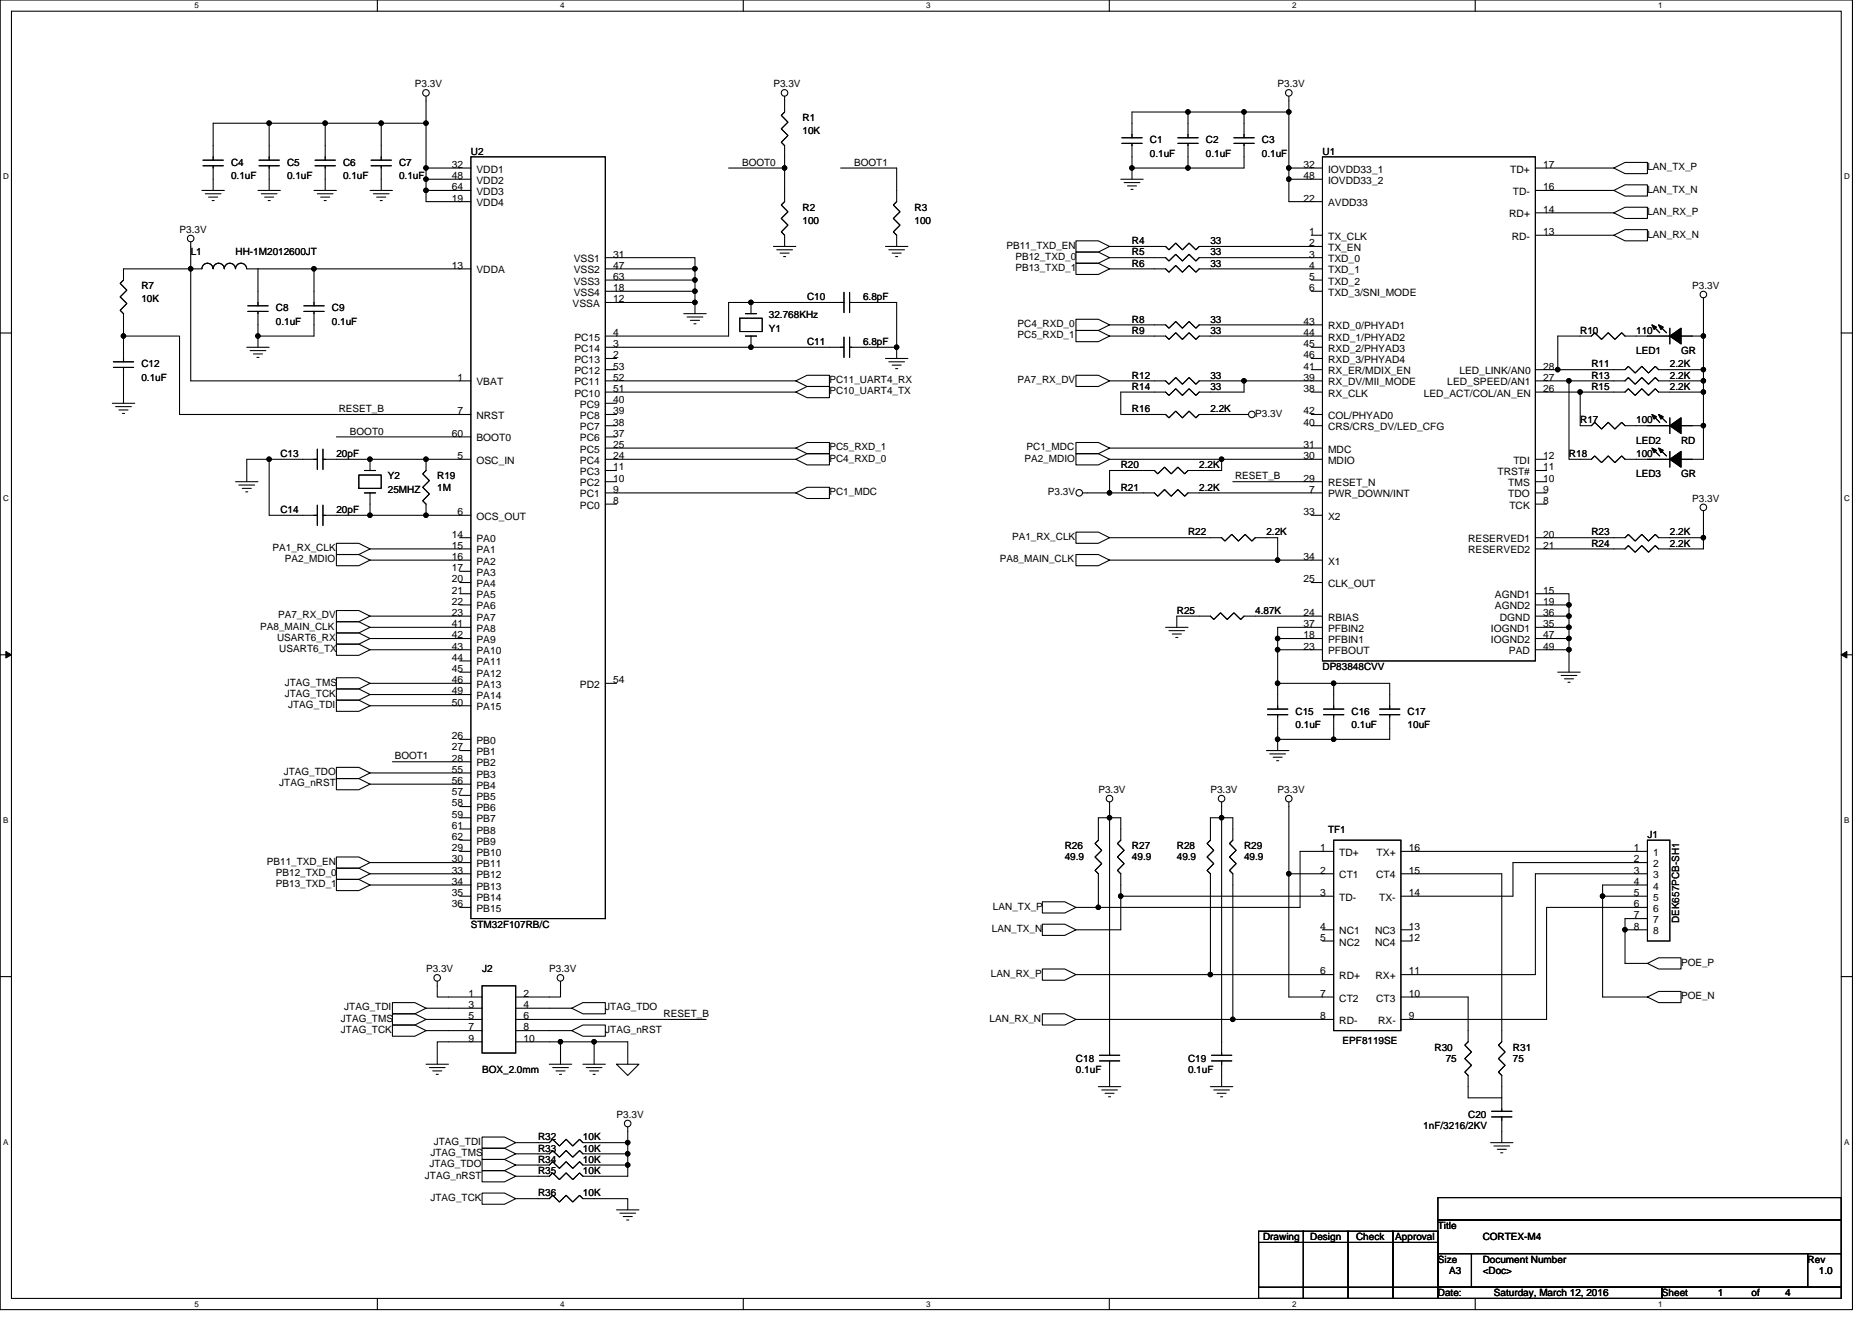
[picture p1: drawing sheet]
<svg xmlns="http://www.w3.org/2000/svg" width="297mm" height="210mm" viewBox="0 0 297 210" stroke-linecap="round" stroke-linejoin="round" font-family="sans-serif">
<path d="M0 0h293.9v207.9h-293.9zM1.8 1.8h290.4v204.3h-290.4z" fill="none" stroke="#000" stroke-width=".17"/>
<g fill="#fff">
<path d="M30.8 .2h.7v1.4h-.7z"/>
<path d="M30.8 206.3h.7v1.4h-.7z"/>
</g>
<path d="M59.9 0v1.8M59.9 206.1v1.8" fill="none" stroke="#000" stroke-width=".17"/>
<g fill="#fff">
<path d="M88.9 .2h.7v1.4h-.7z"/>
<path d="M88.9 206.3h.7v1.4h-.7z"/>
</g>
<path d="M117.9 0v1.8M117.9 206.1v1.8" fill="none" stroke="#000" stroke-width=".17"/>
<g fill="#fff">
<path d="M147 .2h.7v1.4h-.7z"/>
<path d="M147 206.3h.7v1.4h-.7z"/>
</g>
<path d="M176 0v1.8M176 206.1v1.8" fill="none" stroke="#000" stroke-width=".17"/>
<g fill="#fff">
<path d="M205 .2h.7v1.4h-.7z"/>
<path d="M205 206.3h.7v1.4h-.7z"/>
</g>
<path d="M234.1 0v1.8M234.1 206.1v1.8" fill="none" stroke="#000" stroke-width=".17"/>
<g fill="#fff">
<path d="M263.1 .2h.7v1.4h-.7z"/>
<path d="M263.1 206.3h.7v1.4h-.7z"/>
<path d="M.5 27.3h.9v1.4h-.9z"/>
<path d="M292.6 27.3h.9v1.4h-.9z"/>
<path d="M.5 78.4h.9v1.4h-.9z"/>
<path d="M292.6 78.4h.9v1.4h-.9z"/>
</g>
<path d="M0 52.9h1.8M292.2 52.9h1.7" fill="none" stroke="#000" stroke-width=".17"/>
<g fill="#fff">
<path d="M.5 129.5h.8v1.4h-.8z"/>
<path d="M292.6 129.5h.9v1.4h-.9z"/>
</g>
<path d="M0 103.9h1.8M292.2 103.9h1.7" fill="none" stroke="#000" stroke-width=".17"/>
<path d="M.9 103.4l.9 .5-.9 .5zM292.2 103.9l.8-.5v1z" fill="#000" stroke="#000" stroke-width=".16"/>
<g fill="#fff">
<path d="M.5 180.5h.8v1.4h-.8z"/>
<path d="M292.6 180.5h.9v1.4h-.9z"/>
</g>
<g fill="none" stroke="#000" stroke-width=".17">
<path d="M42.7 19.6h8.9M42.7 19.6v5.8M42.7 19.6h-8.9v5.8M51.6 19.6h8.9M51.6 19.6v5.8M60.5 19.6v5.8M60.5 19.6h7.1M67.6 15.3v4.3M67.6 19.6v7.1M124.5 15.3v2.5l-.5 .5 1 1.1-1 1 1 1.1-1 1.1 .5 .5v3.6M188.5 17.8h-8.9v4.1M188.5 17.8v4.1"/>
<path d="M188.5 17.8h8.9M197.4 17.8h7.1M197.4 17.8v4.1M204.5 15.3v2.5M204.5 17.8v8.9M30.3 38.4v4.3M32 30.2h3.6M32.2 25.4h3.2M32.2 26.3h3.2M32.6 30.8h2.5M33.1 31.3h1.4M33.7 31.8h.3"/>
<path d="M33.8 26.3v3.9M40.9 30.2h3.6M41.1 25.4h3.2M41.1 26.3h3.2M41.5 30.8h2.5M42 31.3h1.4M42.5 31.8h.4M42.7 26.3v3.9M49.8 30.2h3.6M50 25.4h3.2M50 26.3h3.2M50.4 30.8h2.4"/>
<path d="M50.9 31.3h1.4M51.4 31.8h.4M51.6 26.3v3.9M58.7 30.2h3.6M58.9 25.4h3.2M58.9 26.3h3.2M59.2 30.8h2.5M59.8 31.3h1.4M60.3 31.8h.4M60.5 26.3v3.9M67.6 26.7v1.7M67.6 30.2v1.8h7.1"/>
<path d="M67.6 28.4h7.1M67.6 30.2h7.1M67.6 28.4v1.8M74.7 24.9h21.4v120.9h-21.4zM74.7 26.7h-7.1M115.6 26.7h8.9M122.7 39.1h3.6M123.3 39.6h2.4M124.5 26.7v5.3l-.5 .5 1 1.1-1 1.1 1 1-1 1.1 .5 .5v1.8M133.4 26.7h8.9v5.3l-.6 .5 1.1 1.1-1.1 1.1 1.1 1-1.1 1.1 .6 .5v1.8M140.5 39.1h3.6M141 39.6h2.5"/>
<path d="M170.7 38.2h3.6l1.8 .9-1.8 .9h-3.6zM176.1 39.1h8.9l.5 .5 1.1-1 1 1 1.1-1 1.1 1 .5-.5h19.5M177.8 28.4h3.6M178 21.9h3.2M178 22.8h3.2M178.4 29h2.5M178.9 29.5h1.4M179.4 30.1h.4M179.6 22.8v3.9M179.6 26.7h8.9M179.6 26.7v1.7M186.9 21.9h3.2"/>
<path d="M186.9 22.8h3.2M188.5 22.8v3.9M195.8 21.9h3.2M195.8 22.8h3.2M197.4 22.8v3.9h-8.9M204.5 26.7v1.7M204.5 28.4v3.6h5.3M204.5 28.4h5.3M208.1 37.3h1.7M209.8 24.9h33.8v80h-33.8zM209.8 26.7h-5.3M243.6 26.7h12.5"/>
<path d="M243.6 30.2h12.5M243.6 33.8h12.5M243.6 37.3h12.5M256.1 26.7l1.7-.9h3.6v1.8h-3.6zM256.1 30.2l1.7-.9h3.6v1.8h-3.6zM256.1 33.8l1.7-.9h3.6v1.8h-3.6zM256.1 37.3l1.7-.9h3.6v1.8h-3.6zM18 57.4h3.2M18 58.3h3.2M19.6 53.3h8.9v12.5h46.2M19.6 53.3v4.1M19.6 58.3v5.7"/>
<path d="M30.3 42.7v17.8h44.4M30.3 42.7h1.7M30.3 42.7h-10.7v1.7l-.5 .6 1 1.1-1 1 1 1.1-1 1.1 .5 .5v3.5M33.8 42.7a.88 .88 0 0 0-.9-.9 .88 .88 0 0 0-.9 .9M39.1 42.7a.89 .89 0 0 0-.9-.9 .89 .89 0 0 0-.8 .9 .89 .89 0 0 0-.9-.9 .89 .89 0 0 0-.9 .9 .88 .88 0 0 0-.9-.9 .88 .88 0 0 0-.9 .9M39.2 42.7h1.7M39.2 55.1h3.5M39.3 48.5h3.2M39.3 49.4h3.2M39.7 55.6h2.5M40.2 56.2h1.5M40.8 56.7h.3"/>
<path d="M40.9 42.7h8.9M40.9 42.7v5.8M40.9 49.4v3.9M40.9 53.3v1.8M48.2 48.5h3.2M48.2 49.4h3.2M49.8 42.7v5.8M49.8 42.7h24.9M49.8 49.4v3.9h-8.9M96.1 46.2h14.2v1.8M96.1 44.4h14.2v1.8M96.1 42.7h14.2"/>
<path d="M96.1 40.9h14.2v1.8M96.1 48h14.2M96.1 56.9h1.7M96.1 58.7h1.7M108.5 49.8h3.6M109 50.3h2.5M109.6 50.8h1.4M110.1 51.4h.3M110.3 42.7v1.7M110.3 48v1.8M117.4 50.5h3.5v2.1h-3.5zM118.3 49.8h1.8"/>
<path d="M118.3 53.3h1.8M119.2 48h-3.6v5.3h-19.5M119.2 48v1.8M119.2 53.3v1.8M119.2 55.1h14.7M119.2 48h14.7M119.2 55.1h-23.1M123.8 40.2h1.4M124.3 40.7h.4M133.9 53.5v3.2M133.9 46.4v3.2M134.8 53.5v3.2"/>
<path d="M134.8 46.4v3.2M134.8 55.1h7.5v1.8M134.8 48h7.5v7.1M140.5 56.9h3.6M141 57.4h2.5M141.6 58h1.4M141.6 40.2h1.4M142.1 58.5h.3M142.1 40.7h.3M170.7 50.7h3.6l1.8 .9-1.8 .9h-3.6zM170.7 52.5h3.6l1.8 .8-1.8 .9h-3.6zM170.7 59.6h3.6l1.8 .9-1.8 .8h-3.6z"/>
<path d="M170.7 40h3.6l1.8 .9-1.8 .9h-3.6zM170.7 41.8h3.6l1.8 .9-1.8 .9h-3.6zM176.1 51.6h8.9l.5 .5 1.1-1.1 1 1.1 1.1-1.1 1.1 1.1 .5-.5h19.5M176.1 53.3h8.9l.5 .6 1.1-1.1 1 1.1 1.1-1.1 1.1 1.1 .5-.6h19.5M176.1 40.9h8.9l.5 .5 1.1-1 1 1 1.1-1 1.1 1 .5-.5h19.5M176.1 42.7h8.9l.5 .5 1.1-1.1 1 1.1 1.1-1.1 1.1 1.1 .5-.5h19.5M208.1 56.9h1.7M208.1 55.1h1.7M208.1 44.4h1.7M208.1 58.7h1.7M208.1 46.2h1.7M247.2 58.7h-3.6"/>
<path d="M262.3 51.7l1.1 1.1M263.4 51.7l1 1.1M265 53.3h-7.2l-.5-.5-1.1 1.1-1-1.1-1.1 1.1-1.1-1.1-.5 .5h-5.3v5.4M265 52.1v2.5M270.3 58.7v1.8M270.3 58.7h-7.1l-.5-.6-1.1 1.1-1.1-1.1-1 1.1-1.1-1.1-.6 .6h-10.6M270.3 47.3v6M270.3 53.3h-3.6M270.3 53.3v5.4M17.8 64h3.6M18.3 64.5h2.5M18.9 65.1h1.4"/>
<path d="M19.4 65.6h.4M37.4 76.5h3.5M37.9 77h2.5M38.4 77.5h1.5M39 78.1h.3M42.7 72.9h7.7M42.7 72.9h-3.5v3.6M42.7 72.9v8.9h7.7M50.4 71.3v3.2M51.2 72.9h7.5M51.2 71.3v3.2M53.4 69.3h21.3"/>
<path d="M56.9 75.4h3.6v2.1h-3.6zM57.8 78.2h1.8M57.8 74.7h1.8M58.7 72.9h8.9M58.7 78.2v3.6h8.9M58.7 72.9v1.8M67.6 72.9v1.8l-.5 .5 1 1.1-1 1 1 1.1-1 1.1 .5 .5v1.8M67.6 72.9h7.1M96.1 72.9h30.2M96.1 71.1h30.2M96.1 78.2h30.2M96.1 60.5h30.2"/>
<path d="M96.1 62.2h30.2M96.1 65.8h1.7M96.1 76.5h1.7M96.1 74.7h1.7M96.1 69.3h1.7M96.1 67.6h1.7M96.1 64h1.7M126.3 72.9l1.8-.9h3.5v1.8h-3.5zM126.3 71.1l1.8-.9h3.5v1.8h-3.5zM126.3 78.2l1.8-.9h3.5v1.8h-3.5zM126.3 60.5l1.8-.9h3.5v1.7h-3.5zM126.3 62.2l1.8-.9h3.5v1.8h-3.5z"/>
<path d="M170.7 72h3.6l1.8 .9-1.8 .9h-3.6zM170.7 70.2h3.6l1.8 .9-1.8 .9h-3.6zM171.8 78.2h4.3M176.1 60.5h8.9l.5 .5 1.1-1.1 1 1.1 1.1-1.1 1.1 1.1 .5-.5h7.1v1.7h-7.1l-.5 .6-1.1-1.1-1.1 1.1-1-1.1-1.1 1.1-.5-.6h-7.2v3.6h7.2l.5 .5 1.1-1 1 1 1.1-1 1.1 1 .5-.5h7.8M176.1 78.2h7.1l.5 .6 1.1-1.1 1 1.1 1.1-1.1 1.1 1.1 .5-.6h21.3M176.1 71.1h33.7M176.1 72.9h17.7v1.8h-5.3l-.5 .5-1.1-1.1-1.1 1.1-1-1.1-1.1 1.1-.5-.5h-7.1v3.5M193.8 72.9h16M195.6 76.5h14.2M197.4 60.5h12.4M208.1 65.8h1.7M208.1 67.6h1.7"/>
<path d="M208.1 62.2h1.7M243.6 60.5h5.4M243.6 62.2h7.1M243.6 72.9h1.8M243.6 78.2h1.8M243.6 76.5h1.8M243.6 74.7h1.8M249 60.5h8.8l.6-.6 1.1 1.1 1-1.1 1.1 1.1 1.1-1.1 .5 .6h7.1M249 60.5v12.4h3.5l.5-.5 1.1 1 1.1-1 1 1 1.1-1 .5 .5h7.2M250.7 62.2h7.1l.6-.5 1.1 1.1 1-1.1 1.1 1.1 1.1-1.1 .5 .5h7.1M250.7 62.2v5.4h1.8l.5-.6 1.1 1.1 1.1-1.1 1 1.1 1.1-1.1 .5 .6h7.2M262.3 66l1.1 1"/>
<path d="M262.3 71.3l1.1 1.1M263.4 66l1 1M263.4 71.3l1 1.1M265 71.6v2.5M265 66.3v2.5M266.7 67.6h3.6M270.3 60.5v1.7M270.3 62.2v5.4M270.3 67.6v5.3h-3.6M50.4 80.2v3.2M51.2 81.8h7.5M51.2 80.2v3.2"/>
<path d="M53.4 96.9h3.5l1.8 .9-1.8 .9h-3.5zM53.4 88h3.5l1.8 .9-1.8 .9h-3.5zM53.4 86.2h3.5l1.8 .9-1.8 .9h-3.5zM53.4 98.7h3.5l1.8 .9-1.8 .9h-3.5zM58.7 97.8h16M67.6 81.8h7.1M72.9 85.3h1.8M72.9 90.7h1.8M72.9 92.5h1.8M72.9 94.2h1.8M72.9 96h1.8M74.7 88.9h-16"/>
<path d="M74.7 87.1h-16M74.7 99.6h-16M96.1 80h1.7M170.7 84.5h3.6l1.8 .8-1.8 .9h-3.6zM170.7 88h3.6l1.8 .9-1.8 .9h-3.6zM176.1 88.9h26.6M176.1 85.3h17.7l.6 .6 1-1.1 1.1 1.1 1.1-1.1 1 1.1 .6-.6h3.5v3.6M185 99.6h3.5M202.7 88.9h7.1M208.1 81.8h1.7M208.1 92.5h1.7M209.8 97.8h-12.4l-.5 .5-1.1-1-1.1 1-1-1-1.1 1-.5-.5h-5.4v1.8"/>
<path d="M209.8 99.6h-7.1v1.7M243.6 85.3h14.2l.6-.5 1.1 1.1 1-1.1 1.1 1.1 1.1-1.1 .5 .5h7.1M243.6 94.2h5.4v1.8M243.6 96h5.4M243.6 97.8h5.4M243.6 99.6h5.4M243.6 80h1.8M249 96v1.8M249 97.8v1.8M249 99.6v1.7M270.3 81.1v4.2M270.3 85.3v1.8h-7.1l-.5-.5-1.1 1.1-1.1-1.1-1 1.1-1.1-1.1-.6 .5h-14.2"/>
<path d="M53.4 111.1h3.5l1.8 .9-1.8 .9h-3.5zM53.4 109.3h3.5l1.8 .9-1.8 .9h-3.5zM53.4 107.6h3.5l1.8 .9-1.8 .8h-3.5zM53.4 102.2h3.5l1.8 .9-1.8 .9h-3.5zM53.4 100.5h3.5l1.8 .8-1.8 .9h-3.5zM58.7 110.2h16M58.7 108.5h16M58.7 112h16M72.9 117.3h1.8M72.9 119.1h1.8M72.9 104.9h1.8M72.9 106.7h1.8"/>
<path d="M74.7 101.3h-16M74.7 103.1h-16M96.1 108.5h1.7M185.5 100.1h2.5M186 100.6h1.4M186.6 101.2h.3M201 119.1h3.5M201.1 112.5h3.2M201.1 113.4h3.2M201.5 119.7h2.5M202.7 113.4v3.9M202.7 117.3v1.8"/>
<path d="M202.7 108.5v4M202.7 101.3v1.8M202.7 103.1v5.4M202.7 117.3h8.9M202.7 108.5h8.9M202.7 103.1h7.1M202.7 101.3h7.1M210 112.5h3.2M210 113.4h3.2M211.6 108.5v4M211.6 108.5h8.9v4M211.6 113.4v3.9"/>
<path d="M218.9 112.5h3.2M218.9 113.4h3.2M220.5 113.4v3.9h-8.9M243.6 101.3h5.4M243.6 103.1h5.4M247.2 106.7h3.5M247.7 107.2h2.5M248.2 107.7h1.5M248.8 108.3h.3M249 101.3v1.8M249 103.1v3.6M53.4 137.8h3.5l1.8 .9-1.8 .9h-3.5z"/>
<path d="M53.4 139.6h3.5l1.8 .9-1.8 .9h-3.5zM53.4 136h3.5l1.8 .9-1.8 .9h-3.5zM53.4 121.8h3.5l1.8 .9-1.8 .9h-3.5zM53.4 123.6h3.5l1.8 .9-1.8 .8h-3.5zM58.7 136.9h16M58.7 138.7h16M58.7 122.7h16M58.7 124.5h16M62.3 120.9h12.4M72.9 135.1h1.8M72.9 126.2h1.8M72.9 128h1.8"/>
<path d="M72.9 129.8h1.8M72.9 131.6h1.8M72.9 133.3h1.8M176.1 127.3v2.5h1.7v3.5l-.5 .6 1.1 1.1-1.1 1 1.1 1.1-1.1 1.1 .5 .5v3.5M193.8 127.3v2.5h1.8v3.5l-.5 .6 1 1.1-1 1 1 1.1-1 1.1 .5 .5v23.1M202 120.2h1.5M202.6 120.7h.3M204.5 138.7v19.5h7.1M204.5 138.7h7.1M204.5 127.3v11.4M211.6 133.3h10.7v30.3h-10.7zM211.6 135.1h-5.3v8.9h-32"/>
<path d="M222.3 135.1h39.1M222.3 138.7h16v26.7l-.5 .5 1 1.1-1 1 1 1.1-1 1.1 .5 .5v3.5M261.4 136.9h-21.3v5.3h-17.8M261.4 138.7h-17.8v16M261.4 133.3h3.6v16.1h-3.6zM0 155h1.8M58.7 140.5h16M62.3 159.1h3.5l1.8 .9-1.8 .9h-3.5zM69.4 155.7v2.5h7.1M72.9 142.2h1.8M72.9 144h1.8M76.5 156.5h5.3v10.6h-5.3z"/>
<path d="M88.9 155.7v2.5h-7.1M165.4 143.1h3.5l1.8 .9-1.8 .9h-3.5zM165.4 146.7h3.5l1.8 .9-1.8 .9h-3.5zM165.4 153.8h3.5l1.8 .9-1.8 .9h-3.5zM170.7 154.7h21.4M170.7 144h3.6M174.3 144v-5.3l-.5-.5 1-1.1-1-1.1 1-1-1-1.1 .5-.6v-3.5h1.8v37.7M177.8 142.2v5.4h-7.1M177.8 142.2h33.8M192.1 154.7v-16l-.6-.5 1.1-1.1-1.1-1.1 1.1-1-1.1-1.1 .6-.6v-3.5h1.7v37.7M192.1 154.7h19.5M209.8 147.6h1.8"/>
<path d="M209.8 149.4h1.8M222.3 154.7h21.3M222.3 158.2h10.7v7.2l-.6 .5 1.1 1.1-1.1 1 1.1 1.1-1.1 1.1 .6 .5v3.5h5.3M222.3 147.6h1.8M222.3 149.4h1.8M254.3 142.2h7.1M254.3 142.2v16h7.1M257.8 147.6h3.6M257.8 147.6v5.3h3.6M261.4 144h-16v17.8h-23.1M261.4 145.8h-3.6v1.8M261.4 140.5h-7.1v1.7"/>
<path d="M261.4 152.9l1.8-.9h3.5v1.8h-3.5zM261.4 158.2l1.8-.8h3.5v1.7h-3.5zM292.2 155h1.7M62.3 160.9h3.5l1.8 .9-1.8 .9h-3.5zM62.3 162.7h3.5l1.8 .9-1.8 .9h-3.5zM67.6 168.9h3.6M67.6 160h8.9M67.6 161.8h8.9M67.6 163.6h8.9M68.1 169.4h2.5M68.7 170h1.4M69.2 170.5h.4"/>
<path d="M76.5 165.4h-7.1v3.5M87.2 168.9h3.5M87.7 169.4h2.5M88.2 170h1.5M88.8 170.5h.3M88.9 165.4v3.5M88.9 165.4h10.7v3.5M88.9 165.4h-7.1M90.7 160l1.8-.9h3.6v1.8h-3.6zM90.7 163.6l1.8-.9h3.6v1.8h-3.6zM90.7 160h-8.9M90.7 163.6h-8.9"/>
<path d="M92.5 168.9h3.6M93 169.4h2.5M93.6 170h1.4M94.1 170.5h.3M94.3 165.4v3.5M97.8 168.9h3.6l-1.8 1.8zM99.6 178.9v2.5M112.1 161.8h-30.3M165.4 160.9h3.5l1.8 .9-1.8 .9h-3.5zM170.7 161.8h24.9M174.3 172.5h3.5M174.5 168.4h3.2"/>
<path d="M174.5 167.5h3.2M174.8 173h2.5M175.3 173.5h1.5M175.9 174.1h.3M176.1 168.4v4.1M192.1 172.5h3.5M192.2 168.4h3.2M192.2 167.5h3.2M192.6 173h2.5M193.1 173.5h1.5M193.7 174.1h.3M193.8 168.4v4.1"/>
<path d="M195.6 161.8h16M236.7 177.3h3.2M236.7 176.4h3.2M238.3 177.3v4.1M238.3 174.2v2.2M76.5 180.5h3.5l1.8 .9-1.8 .8h-3.5zM76.5 182.2h3.5l1.8 .9-1.8 .9h-3.5zM76.5 184h3.5l1.8 .9-1.8 .9h-3.5zM76.5 185.8h3.5l1.8 .9-1.8 .9h-3.5zM76.5 189.4h3.5l1.8 .8-1.8 .9h-3.5zM81.8 190.2h5.4l.5-.5 1.1 1.1 1-1.1 1.1 1.1 1.1-1.1 .5 .5h7.1v1.8M97.8 192h3.6"/>
<path d="M98.4 192.6h2.5M98.9 193.1h1.4M99.4 193.6h.4M99.6 181.4h-7.1l-.5-.6-1.1 1.1-1.1-1.1-1 1.1-1.1-1.1-.5 .6h-5.4M99.6 183.1h-7.1l-.5-.5-1.1 1.1-1.1-1.1-1 1.1-1.1-1.1-.5 .5h-5.4M99.6 184.9h-7.1l-.5-.5-1.1 1-1.1-1-1 1-1.1-1-.5 .5h-5.4M99.6 183.1v3.6h-7.1l-.5-.5-1.1 1-1.1-1-1 1-1.1-1-.5 .5h-5.4M99.6 181.4v1.7M199.7 195.4h7.1v10.7h-7.1zM199.7 197.2h28.5v7.1h-28.5zM206.8 195.4h7.1v10.7h-7.1zM213.9 195.4h7.1v10.7h-7.1z"/>
<path d="M221 195.4h7.2v10.7h-7.2zM228.2 190.1h64v3.5h-64zM228.2 193.6h64v5.4h-64zM228.2 199h5.3v5.3h-5.3zM233.5 199h53.3v5.3h-53.3zM236.5 181.4h3.6M237 181.9h2.5M237.6 182.4h1.4M238.1 183h.4M286.8 199h5.4v5.3h-5.4zM228.2 204.3h35.5v1.8h-35.5zM263.7 204.3h28.5v1.8h-28.5z"/>
<circle cx="67.6" cy="14.7" r=".52"/>
<circle cx="124.5" cy="14.7" r=".52"/>
<circle cx="204.5" cy="14.7" r=".52"/>
<circle cx="30.3" cy="37.9" r=".52"/>
<circle cx="270.3" cy="46.7" r=".52"/>
<circle cx="171.2" cy="78.2" r=".52"/>
<circle cx="198.6" cy="65.8" r=".52"/>
<circle cx="270.3" cy="80.5" r=".52"/>
<circle cx="176" cy="126.8" r=".52"/>
<circle cx="193.8" cy="126.8" r=".52"/>
<circle cx="204.5" cy="126.8" r=".52"/>
<circle cx="69.4" cy="155.2" r=".52"/>
<circle cx="88.9" cy="155.2" r=".52"/>
<circle cx="99.6" cy="178.3" r=".52"/>
</g>
<g fill="#000" stroke="#000" stroke-width=".17">
<path d="M262.1 51.6l.7 .3-.3 .4z" fill-rule="evenodd"/>
<path d="M262.1 51.6l.7 .3-.3 .4z" fill-rule="evenodd"/>
<path d="M263.2 51.6l.7 .3-.4 .4z" fill-rule="evenodd"/>
<path d="M263.2 51.6l.7 .3-.4 .4z" fill-rule="evenodd"/>
<path d="M265 53.3l1.7-1.2v2.5z" fill-rule="evenodd"/>
<path d="M265 53.3l1.7-1.2v2.5z" fill-rule="evenodd"/>
<path d="M262.1 65.8l.7 .3-.3 .4z" fill-rule="evenodd"/>
<path d="M262.1 65.8l.7 .3-.3 .4z" fill-rule="evenodd"/>
<path d="M262.1 71.1l.7 .4-.3 .3z" fill-rule="evenodd"/>
<path d="M262.1 71.1l.7 .4-.3 .3z" fill-rule="evenodd"/>
<path d="M263.2 65.8l.7 .3-.4 .4z" fill-rule="evenodd"/>
<path d="M263.2 65.8l.7 .3-.4 .4z" fill-rule="evenodd"/>
<path d="M263.2 71.1l.7 .4-.4 .3z" fill-rule="evenodd"/>
<path d="M263.2 71.1l.7 .4-.4 .3z" fill-rule="evenodd"/>
<path d="M265 67.6l1.7-1.3v2.5z" fill-rule="evenodd"/>
<path d="M265 67.6l1.7-1.3v2.5z" fill-rule="evenodd"/>
<path d="M265 72.9l1.7-1.3v2.5z" fill-rule="evenodd"/>
<path d="M265 72.9l1.7-1.3v2.5z" fill-rule="evenodd"/>
<circle cx="42.7" cy="19.5" r=".35"/>
<circle cx="51.6" cy="19.5" r=".35"/>
<circle cx="60.5" cy="19.5" r=".35"/>
<circle cx="67.6" cy="19.5" r=".35"/>
<circle cx="188.5" cy="17.8" r=".35"/>
<circle cx="197.4" cy="17.8" r=".35"/>
<circle cx="204.5" cy="17.8" r=".35"/>
<circle cx="67.6" cy="26.7" r=".35"/>
<circle cx="67.6" cy="30.2" r=".35"/>
<circle cx="67.6" cy="28.4" r=".35"/>
<circle cx="124.5" cy="26.7" r=".35"/>
<circle cx="179.6" cy="26.7" r=".35"/>
<circle cx="188.5" cy="26.7" r=".35"/>
<circle cx="204.5" cy="28.4" r=".35"/>
<circle cx="204.5" cy="26.7" r=".35"/>
<circle cx="19.6" cy="53.3" r=".35"/>
<circle cx="30.3" cy="42.7" r=".35"/>
<circle cx="40.9" cy="53.3" r=".35"/>
<circle cx="49.8" cy="42.7" r=".35"/>
<circle cx="110.3" cy="46.2" r=".35"/>
<circle cx="110.3" cy="44.4" r=".35"/>
<circle cx="110.3" cy="42.7" r=".35"/>
<circle cx="110.3" cy="48" r=".35"/>
<circle cx="119.2" cy="48" r=".35"/>
<circle cx="119.2" cy="55.1" r=".35"/>
<circle cx="142.3" cy="55.1" r=".35"/>
<circle cx="247.2" cy="58.7" r=".35"/>
<circle cx="270.3" cy="53.3" r=".35"/>
<circle cx="270.3" cy="58.7" r=".35"/>
<circle cx="42.7" cy="72.9" r=".35"/>
<circle cx="58.7" cy="72.9" r=".35"/>
<circle cx="67.6" cy="72.9" r=".35"/>
<circle cx="176" cy="78.2" r=".35"/>
<circle cx="193.8" cy="72.9" r=".35"/>
<circle cx="197.4" cy="60.4" r=".35"/>
<circle cx="248.9" cy="60.4" r=".35"/>
<circle cx="250.7" cy="62.2" r=".35"/>
<circle cx="270.3" cy="67.6" r=".35"/>
<circle cx="270.3" cy="60.4" r=".35"/>
<circle cx="270.3" cy="62.2" r=".35"/>
<circle cx="58.7" cy="81.8" r=".35"/>
<circle cx="67.6" cy="81.8" r=".35"/>
<circle cx="202.7" cy="88.9" r=".35"/>
<circle cx="248.9" cy="99.6" r=".35"/>
<circle cx="248.9" cy="96" r=".35"/>
<circle cx="248.9" cy="97.8" r=".35"/>
<circle cx="270.3" cy="85.3" r=".35"/>
<circle cx="202.7" cy="101.3" r=".35"/>
<circle cx="202.7" cy="103.1" r=".35"/>
<circle cx="202.7" cy="117.3" r=".35"/>
<circle cx="202.7" cy="108.4" r=".35"/>
<circle cx="211.6" cy="117.3" r=".35"/>
<circle cx="211.6" cy="108.4" r=".35"/>
<circle cx="248.9" cy="103.1" r=".35"/>
<circle cx="248.9" cy="101.3" r=".35"/>
<circle cx="176" cy="129.8" r=".35"/>
<circle cx="193.8" cy="129.8" r=".35"/>
<circle cx="204.5" cy="138.7" r=".35"/>
<circle cx="174.3" cy="144" r=".35"/>
<circle cx="177.8" cy="142.2" r=".35"/>
<circle cx="192.1" cy="154.7" r=".35"/>
<circle cx="254.3" cy="142.2" r=".35"/>
<circle cx="257.8" cy="147.6" r=".35"/>
<circle cx="88.9" cy="165.3" r=".35"/>
<circle cx="94.3" cy="165.3" r=".35"/>
<circle cx="195.6" cy="161.8" r=".35"/>
<circle cx="99.6" cy="183.1" r=".35"/>
<circle cx="99.6" cy="184.9" r=".35"/>
<circle cx="99.6" cy="181.3" r=".35"/>
</g>
<g font-size="1.6">
<text x="65.8" y="13.9">P3.3V</text>
<text x="122.7" y="13.9">P3.3V</text>
<text x="202.7" y="13.9">P3.3V</text>
<text x="127.3" y="19.2">R1</text>
<text x="127.3" y="21.3">10K</text>
<text x="182.5" y="22.8">C1</text>
<text x="191.3" y="22.8">C2</text>
<text x="200.2" y="22.8">C3</text>
<text x="36.7" y="26.3">C4</text>
<text x="36.7" y="28.4">0.1uF</text>
<text x="45.5" y="26.3">C5</text>
<text x="45.5" y="28.4">0.1uF</text>
<text x="54.4" y="26.3">C6</text>
<text x="54.4" y="28.4">0.1uF</text>
<text x="63.3" y="26.3">C7</text>
<text x="63.3" y="28.4">0.1uF</text>
<text x="71.7" y="26.6">32</text>
<text x="71.7" y="28.4">48</text>
<text x="74.7" y="24.5">U2</text>
<text x="75.6" y="27.4">VDD1</text>
<text x="75.6" y="29.2">VDD2</text>
<text x="117.7" y="26.3">BOOT0</text>
<text x="135.5" y="26.3">BOOT1</text>
<text x="182.5" y="24.9">0.1uF</text>
<text x="191.3" y="24.9">0.1uF</text>
<text x="200.2" y="24.9">0.1uF</text>
<text x="206.8" y="26.6">32</text>
<text x="206.8" y="28.4">48</text>
<text x="209.8" y="24.5">U1</text>
<text x="210.7" y="27.4">IOVDD33_1</text>
<text x="210.7" y="29.2">IOVDD33_2</text>
<text x="239.6" y="27.4">TD+</text>
<text x="244.9" y="26.6">17</text>
<text x="261.4" y="27">LAN_TX_P</text>
<text x="71.7" y="30.2">64</text>
<text x="71.7" y="32">19</text>
<text x="75.6" y="30.9">VDD3</text>
<text x="75.6" y="32.7">VDD4</text>
<text x="127.3" y="33.4">R2</text>
<text x="127.3" y="35.6">100</text>
<text x="145.1" y="33.4">R3</text>
<text x="145.1" y="35.6">100</text>
<text x="206.8" y="32">22</text>
<text x="210.7" y="32.7">AVDD33</text>
<text x="239.5" y="34.5">RD+</text>
<text x="240" y="30.9">TD-</text>
<text x="244.9" y="33.8">14</text>
<text x="244.9" y="30.2">16</text>
<text x="261.4" y="30.6">LAN_TX_N</text>
<text x="261.4" y="34.1">LAN_RX_P</text>
<text x="28.5" y="37">P3.3V</text>
<text x="30.3" y="40.5">L1</text>
<text x="37.4" y="40.5">HH-1M2012600JT</text>
<text x="91" y="41.6">VSS1</text>
<text x="97.3" y="40.9">31</text>
<text x="159.7" y="39.5">PB11_TXD_EN</text>
<text x="161.1" y="41.3">PB12_TXD_0</text>
<text x="179.6" y="38.8">R4</text>
<text x="179.6" y="40.5">R5</text>
<text x="192.1" y="38.8">33</text>
<text x="192.1" y="40.5">33</text>
<text x="207.7" y="37.3">1</text>
<text x="207.7" y="39.1">2</text>
<text x="207.7" y="40.9">3</text>
<text x="210.7" y="38.1">TX_CLK</text>
<text x="210.7" y="39.8">TX_EN</text>
<text x="210.7" y="41.6">TXD_0</text>
<text x="239.9" y="38.1">RD-</text>
<text x="244.9" y="37.3">13</text>
<text x="261.4" y="37.7">LAN_RX_N</text>
<text x="22.4" y="45.9">R7</text>
<text x="71.7" y="42.7">13</text>
<text x="75.6" y="43.4">VDDA</text>
<text x="91" y="43.4">VSS2</text>
<text x="91" y="45.2">VSS3</text>
<text x="91" y="46.9">VSS4</text>
<text x="97.3" y="42.7">47</text>
<text x="97.3" y="44.4">63</text>
<text x="97.3" y="46.2">18</text>
<text x="97.3" y="48">12</text>
<text x="128.1" y="47.6">C10</text>
<text x="136.9" y="47.6">6.8pF</text>
<text x="161.1" y="43">PB13_TXD_1</text>
<text x="179.6" y="42.3">R6</text>
<text x="192.1" y="42.3">33</text>
<text x="207.7" y="42.7">4</text>
<text x="207.7" y="44.4">5</text>
<text x="207.7" y="46.2">6</text>
<text x="210.7" y="43.4">TXD_1</text>
<text x="210.7" y="45.2">TXD_2</text>
<text x="210.7" y="46.9">TXD_3/SNI_MODE</text>
<text x="268.5" y="45.9">P3.3V</text>
<text x="22.4" y="48">10K</text>
<text x="43.8" y="49.4">C8</text>
<text x="43.8" y="51.6">0.1uF</text>
<text x="52.7" y="49.4">C9</text>
<text x="52.7" y="51.6">0.1uF</text>
<text x="90.8" y="48.7">VSSA</text>
<text x="97.3" y="53.3">4</text>
<text x="122" y="52.6">Y1</text>
<text x="122" y="50.5">32.768KHz</text>
<text x="161.5" y="51.9">PC4_RXD_0</text>
<text x="161.5" y="53.7">PC5_RXD_1</text>
<text x="179.6" y="53">R9</text>
<text x="179.6" y="51.2">R8</text>
<text x="192.1" y="53">33</text>
<text x="192.1" y="51.2">33</text>
<text x="206.8" y="51.5">43</text>
<text x="206.8" y="53.3">44</text>
<text x="210.7" y="52.3">RXD_0/PHYAD1</text>
<text x="250.7" y="53">R10</text>
<text x="259.6" y="53">110</text>
<text x="22.4" y="58.3">C12</text>
<text x="91.1" y="57.6">PC13</text>
<text x="91.1" y="55.8">PC14</text>
<text x="91.1" y="54.1">PC15</text>
<text x="91.1" y="59.4">PC12</text>
<text x="97.3" y="56.9">2</text>
<text x="97.3" y="55.1">3</text>
<text x="97.3" y="58.7">53</text>
<text x="128.1" y="54.8">C11</text>
<text x="136.9" y="54.8">6.8pF</text>
<text x="206.8" y="58.7">41</text>
<text x="206.8" y="55.1">45</text>
<text x="206.8" y="56.9">46</text>
<text x="210.7" y="59.4">RX_ER/MDIX_EN</text>
<text x="210.7" y="54.1">RXD_1/PHYAD2</text>
<text x="210.7" y="55.8">RXD_2/PHYAD3</text>
<text x="210.7" y="57.6">RXD_3/PHYAD4</text>
<text x="231.6" y="59.4">LED_LINK/AN0</text>
<text x="244.9" y="58.7">28</text>
<text x="252.5" y="58.3">R11</text>
<text x="259.6" y="56.2">LED1</text>
<text x="265" y="58.3">2.2K</text>
<text x="266.7" y="56.2">GR</text>
<text x="22.4" y="60.5">0.1uF</text>
<text x="53.7" y="65.4">RESET_B</text>
<text x="72.6" y="60.4">1</text>
<text x="72.6" y="65.8">7</text>
<text x="75.6" y="61.2">VBAT</text>
<text x="91.1" y="62.9">PC10</text>
<text x="91.1" y="61.2">PC11</text>
<text x="92" y="64.7">PC9</text>
<text x="97.3" y="65.8">39</text>
<text x="97.3" y="64">40</text>
<text x="97.3" y="62.2">51</text>
<text x="97.3" y="60.4">52</text>
<text x="131.6" y="60.8">PC11_UART4_RX</text>
<text x="131.6" y="62.6">PC10_UART4_TX</text>
<text x="161.5" y="60.8">PA7_RX_DV</text>
<text x="179.6" y="60.1">R12</text>
<text x="179.6" y="65.4">R16</text>
<text x="179.6" y="61.9">R14</text>
<text x="192.1" y="60.1">33</text>
<text x="192.1" y="65.4">2.2K</text>
<text x="192.1" y="61.9">33</text>
<text x="206.8" y="62.2">38</text>
<text x="206.8" y="60.4">39</text>
<text x="206.8" y="65.8">42</text>
<text x="210.7" y="62.9">RX_CLK</text>
<text x="210.7" y="61.2">RX_DV/MII_MODE</text>
<text x="225.9" y="62.9">LED_ACT/COL/AN_EN</text>
<text x="229.7" y="61.2">LED_SPEED/AN1</text>
<text x="244.9" y="62.2">26</text>
<text x="244.9" y="60.4">27</text>
<text x="252.5" y="60.1">R13</text>
<text x="252.5" y="61.9">R15</text>
<text x="265" y="60.1">2.2K</text>
<text x="265" y="61.9">2.2K</text>
<text x="55.5" y="69">BOOT0</text>
<text x="71.7" y="69.3">60</text>
<text x="75.6" y="66.5">NRST</text>
<text x="75.6" y="70.1">BOOT0</text>
<text x="92" y="71.8">PC5</text>
<text x="92" y="70.1">PC6</text>
<text x="92" y="68.3">PC7</text>
<text x="92" y="66.5">PC8</text>
<text x="97.3" y="71.1">25</text>
<text x="97.3" y="69.3">37</text>
<text x="97.3" y="67.5">38</text>
<text x="131.6" y="71.5">PC5_RXD_1</text>
<text x="162.9" y="71.5">PC1_MDC</text>
<text x="199.2" y="66.1">P3.3V</text>
<text x="206.8" y="71.1">31</text>
<text x="206.8" y="67.5">40</text>
<text x="210.7" y="71.8">MDC</text>
<text x="210.7" y="68.3">CRS/CRS_DV/LED_CFG</text>
<text x="210.7" y="66.5">COL/PHYAD0</text>
<text x="250.7" y="67.2">R17</text>
<text x="259.6" y="67.2">100</text>
<text x="259.6" y="70.4">LED2</text>
<text x="266.7" y="70.4">RD</text>
<text x="44.5" y="72.5">C13</text>
<text x="53.4" y="72.5">20pF</text>
<text x="61.5" y="76.1">Y2</text>
<text x="69.4" y="76.1">R19</text>
<text x="69.4" y="77.9">1M</text>
<text x="72.6" y="72.9">5</text>
<text x="75.6" y="73.6">OSC_IN</text>
<text x="92" y="77.2">PC2</text>
<text x="92" y="75.4">PC3</text>
<text x="92" y="73.6">PC4</text>
<text x="97.3" y="76.4">10</text>
<text x="97.3" y="74.7">11</text>
<text x="97.3" y="72.9">24</text>
<text x="131.6" y="73.3">PC4_RXD_0</text>
<text x="162.6" y="73.3">PA2_MDIO</text>
<text x="177.8" y="77.9">R21</text>
<text x="177.8" y="74.3">R20</text>
<text x="190.3" y="77.9">2.2K</text>
<text x="190.3" y="74.3">2.2K</text>
<text x="196" y="76.1">RESET_B</text>
<text x="206.8" y="76.4">29</text>
<text x="206.8" y="72.9">30</text>
<text x="210.7" y="77.2">RESET_N</text>
<text x="210.7" y="73.6">MDIO</text>
<text x="237.6" y="75.4">TRST#</text>
<text x="239.3" y="77.2">TMS</text>
<text x="240.1" y="73.6">TDI</text>
<text x="244.9" y="74.7">11</text>
<text x="244.9" y="72.9">12</text>
<text x="244.9" y="76.4">10</text>
<text x="249" y="72.5">R18</text>
<text x="259.6" y="72.5">100</text>
<text x="259.6" y="75.7">LED3</text>
<text x="266.7" y="75.7">GR</text>
<text x="44.5" y="81.4">C14</text>
<text x="53.4" y="81.4">20pF</text>
<text x="61.5" y="78.2">25MHZ</text>
<text x="72.6" y="81.8">6</text>
<text x="75.6" y="82.5">OCS_OUT</text>
<text x="92" y="80.7">PC0</text>
<text x="92" y="79">PC1</text>
<text x="97.3" y="80">8</text>
<text x="97.3" y="78.2">9</text>
<text x="131.6" y="78.6">PC1_MDC</text>
<text x="166.3" y="78.6">P3.3V</text>
<text x="206.8" y="81.8">33</text>
<text x="207.7" y="78.2">7</text>
<text x="210.7" y="79">PWR_DOWN/INT</text>
<text x="210.7" y="82.5">X2</text>
<text x="239.3" y="79">TDO</text>
<text x="239.5" y="80.7">TCK</text>
<text x="244.9" y="80">8</text>
<text x="244.9" y="78.2">9</text>
<text x="268.5" y="79.7">P3.3V</text>
<text x="43.2" y="87.5">PA1_RX_CLK</text>
<text x="45.2" y="89.3">PA2_MDIO</text>
<text x="71.7" y="85.3">14</text>
<text x="71.7" y="87.1">15</text>
<text x="71.7" y="88.9">16</text>
<text x="75.6" y="86.1">PA0</text>
<text x="75.6" y="87.8">PA1</text>
<text x="75.6" y="89.6">PA2</text>
<text x="158.6" y="89.3">PA8_MAIN_CLK</text>
<text x="160.6" y="85.7">PA1_RX_CLK</text>
<text x="188.5" y="85">R22</text>
<text x="201" y="85">2.2K</text>
<text x="206.8" y="88.9">34</text>
<text x="210.7" y="89.6">X1</text>
<text x="233" y="86.1">RESERVED1</text>
<text x="233" y="87.8">RESERVED2</text>
<text x="244.9" y="85.3">20</text>
<text x="244.9" y="87.1">21</text>
<text x="252.5" y="85">R23</text>
<text x="252.5" y="86.8">R24</text>
<text x="265" y="85">2.2K</text>
<text x="265" y="86.8">2.2K</text>
<text x="71.7" y="90.7">17</text>
<text x="71.7" y="92.4">20</text>
<text x="71.7" y="94.2">21</text>
<text x="71.7" y="96">22</text>
<text x="75.6" y="91.4">PA3</text>
<text x="75.6" y="93.2">PA4</text>
<text x="75.6" y="95">PA5</text>
<text x="206.8" y="92.4">25</text>
<text x="210.7" y="93.2">CLK_OUT</text>
<text x="237.2" y="95">AGND1</text>
<text x="244.9" y="94.2">15</text>
<text x="244.9" y="96">19</text>
<text x="41.3" y="99.9">PA8_MAIN_CLK</text>
<text x="44" y="101.7">USART6_RX</text>
<text x="44.1" y="98.1">PA7_RX_DV</text>
<text x="71.7" y="97.8">23</text>
<text x="71.7" y="99.5">41</text>
<text x="71.7" y="101.3">42</text>
<text x="75.6" y="96.7">PA6</text>
<text x="75.6" y="98.5">PA7</text>
<text x="75.6" y="100.3">PA8</text>
<text x="186.7" y="97.4">R25</text>
<text x="199.2" y="97.4">4.87K</text>
<text x="206.8" y="101.3">18</text>
<text x="206.8" y="97.8">24</text>
<text x="206.8" y="99.5">37</text>
<text x="210.7" y="98.5">RBIAS</text>
<text x="210.7" y="100.3">PFBIN2</text>
<text x="236.6" y="100.3">IOGND1</text>
<text x="237.2" y="96.7">AGND2</text>
<text x="238" y="98.5">DGND</text>
<text x="244.9" y="97.8">36</text>
<text x="244.9" y="99.5">35</text>
<text x="244.9" y="101.3">47</text>
<text x="44.3" y="103.5">USART6_TX</text>
<text x="71.7" y="103.1">43</text>
<text x="71.7" y="104.9">44</text>
<text x="71.7" y="106.7">45</text>
<text x="75.6" y="102.1">PA9</text>
<text x="75.6" y="103.8">PA10</text>
<text x="75.6" y="105.6">PA11</text>
<text x="75.6" y="107.4">PA12</text>
<text x="206.8" y="103.1">23</text>
<text x="209.8" y="106.3">DP83848CVV</text>
<text x="210.7" y="102.1">PFBIN1</text>
<text x="210.7" y="103.8">PFBOUT</text>
<text x="236.6" y="102.1">IOGND2</text>
<text x="239.4" y="103.8">PAD</text>
<text x="244.9" y="103.1">49</text>
<text x="45.2" y="110.6">JTAG_TCK</text>
<text x="45.2" y="108.8">JTAG_TMS</text>
<text x="45.7" y="112.4">JTAG_TDI</text>
<text x="71.7" y="108.4">46</text>
<text x="71.7" y="110.2">49</text>
<text x="71.7" y="112">50</text>
<text x="75.6" y="109.2">PA13</text>
<text x="75.6" y="111">PA14</text>
<text x="75.6" y="112.7">PA15</text>
<text x="92" y="109.2">PD2</text>
<text x="97.3" y="108.4">54</text>
<text x="205.6" y="113.4">C15</text>
<text x="214.5" y="113.4">C16</text>
<text x="223.3" y="113.4">C17</text>
<text x="71.7" y="117.3">26</text>
<text x="71.7" y="119.1">27</text>
<text x="75.6" y="118.1">PB0</text>
<text x="75.6" y="119.8">PB1</text>
<text x="205.6" y="115.6">0.1uF</text>
<text x="214.5" y="115.6">0.1uF</text>
<text x="223.3" y="115.6">10uF</text>
<text x="44.3" y="124.8">JTAG_nRST</text>
<text x="45" y="123">JTAG_TDO</text>
<text x="62.6" y="120.5">BOOT1</text>
<text x="71.7" y="120.9">28</text>
<text x="71.7" y="122.7">55</text>
<text x="71.7" y="124.4">56</text>
<text x="75.6" y="121.6">PB2</text>
<text x="75.6" y="123.4">PB3</text>
<text x="75.6" y="125.2">PB4</text>
<text x="174.3" y="125.9">P3.3V</text>
<text x="192.1" y="125.9">P3.3V</text>
<text x="202.7" y="125.9">P3.3V</text>
<text x="71.7" y="126.2">57</text>
<text x="71.7" y="128">58</text>
<text x="71.7" y="129.8">59</text>
<text x="71.7" y="131.6">61</text>
<text x="75.6" y="127">PB5</text>
<text x="75.6" y="128.7">PB6</text>
<text x="75.6" y="130.5">PB7</text>
<text x="42.4" y="137.3">PB11_TXD_EN</text>
<text x="71.7" y="135.1">29</text>
<text x="71.7" y="136.9">30</text>
<text x="71.7" y="133.3">62</text>
<text x="75.6" y="135.8">PB10</text>
<text x="75.6" y="137.6">PB11</text>
<text x="75.6" y="132.3">PB8</text>
<text x="75.6" y="134.1">PB9</text>
<text x="168.9" y="134.8">R26</text>
<text x="168.9" y="136.5">49.9</text>
<text x="179.6" y="134.8">R27</text>
<text x="179.6" y="136.5">49.9</text>
<text x="186.7" y="134.8">R28</text>
<text x="186.7" y="136.5">49.9</text>
<text x="197.4" y="134.8">R29</text>
<text x="197.4" y="136.5">49.9</text>
<text x="209.5" y="135.1">1</text>
<text x="210.7" y="132.3">TF1</text>
<text x="212.5" y="135.8">TD+</text>
<text x="218.4" y="135.8">TX+</text>
<text x="223.5" y="135.1">16</text>
<text x="259.3" y="135.1">1</text>
<text x="259.3" y="136.9">2</text>
<text x="261.4" y="133">J1</text>
<text x="262.3" y="135.8">1</text>
<text x="262.3" y="137.6">2</text>
<text x="43.8" y="139">PB12_TXD_0</text>
<text x="43.8" y="140.8">PB13_TXD_1</text>
<text x="71.7" y="138.7">33</text>
<text x="71.7" y="140.4">34</text>
<text x="71.7" y="142.2">35</text>
<text x="71.7" y="144">36</text>
<text x="75.6" y="139.4">PB12</text>
<text x="75.6" y="141.2">PB13</text>
<text x="75.6" y="143">PB14</text>
<text x="209.5" y="138.7">2</text>
<text x="209.5" y="142.2">3</text>
<text x="212.5" y="139.4">CT1</text>
<text x="212.5" y="143">TD-</text>
<text x="218.4" y="139.4">CT4</text>
<text x="218.8" y="143">TX-</text>
<text x="223.5" y="142.2">14</text>
<text x="223.5" y="138.7">15</text>
<text x="259.3" y="138.7">3</text>
<text x="259.3" y="140.4">4</text>
<text x="259.3" y="142.2">5</text>
<text x="259.3" y="144">6</text>
<text x="262.3" y="139.4">3</text>
<text x="262.3" y="141.2">4</text>
<text x="262.3" y="143">5</text>
<text x="74.7" y="147.2">STM32F107RB/C</text>
<text x="75.6" y="144.7">PB15</text>
<text x="157.4" y="147.9">LAN_TX_N</text>
<text x="157.6" y="144.4">LAN_TX_P</text>
<text x="209.5" y="147.6">4</text>
<text x="209.5" y="149.3">5</text>
<text x="212.5" y="148.3">NC1</text>
<text x="218.2" y="148.3">NC3</text>
<text x="223.5" y="147.6">13</text>
<text x="223.5" y="149.3">12</text>
<text x="259.3" y="145.8">7</text>
<text x="259.3" y="147.6">8</text>
<text x="262.3" y="144.7">6</text>
<text x="262.3" y="146.5">7</text>
<text x="262.3" y="148.3">8</text>
<text x="266.4" y="146.5" transform="rotate(-90 266.4 146.5)">DEK657PCB-SH1</text>
<text x="67.6" y="154.3">P3.3V</text>
<text x="76.5" y="154.3">J2</text>
<text x="87.2" y="154.3">P3.3V</text>
<text x="157.2" y="155">LAN_RX_P</text>
<text x="209.5" y="154.7">6</text>
<text x="212.5" y="150.1">NC2</text>
<text x="212.5" y="155.4">RD+</text>
<text x="218.2" y="150.1">NC4</text>
<text x="218.3" y="155.4">RX+</text>
<text x="223.5" y="154.7">11</text>
<text x="266.7" y="153.3">POE_P</text>
<text x="54.6" y="160.4">JTAG_TDI</text>
<text x="74.4" y="158.2">1</text>
<text x="74.4" y="160">3</text>
<text x="74.4" y="161.8">5</text>
<text x="83.1" y="158.2">2</text>
<text x="83.1" y="160">4</text>
<text x="83.1" y="161.8">6</text>
<text x="96.1" y="160.4">JTAG_TDO</text>
<text x="105.3" y="161.4">RESET_B</text>
<text x="209.5" y="158.2">7</text>
<text x="209.5" y="161.8">8</text>
<text x="212.5" y="159">CT2</text>
<text x="218.4" y="159">CT3</text>
<text x="223.5" y="161.8">9</text>
<text x="223.5" y="158.2">10</text>
<text x="266.7" y="158.6">POE_N</text>
<text x="54.1" y="162.2">JTAG_TMS</text>
<text x="54.1" y="163.9">JTAG_TCK</text>
<text x="74.4" y="163.6">7</text>
<text x="74.4" y="165.3">9</text>
<text x="83.1" y="163.6">8</text>
<text x="83.1" y="165.3">10</text>
<text x="96.1" y="163.9">JTAG_nRST</text>
<text x="157" y="162.2">LAN_RX_N</text>
<text x="212.5" y="162.5">RD-</text>
<text x="213" y="165.7">EPF8119SE</text>
<text x="218.7" y="162.5">RX-</text>
<text x="227.6" y="166.8">R30</text>
<text x="240.1" y="166.8">R31</text>
<text x="76.5" y="170.3">BOX_2.0mm</text>
<text x="170.7" y="168.6">C18</text>
<text x="170.7" y="170.3">0.1uF</text>
<text x="188.5" y="168.6">C19</text>
<text x="188.5" y="170.3">0.1uF</text>
<text x="229.4" y="168.6">75</text>
<text x="240.1" y="168.6">75</text>
<text x="97.8" y="177.4">P3.3V</text>
<text x="225.8" y="179.2">1nF/3216/2KV</text>
<text x="233" y="177.4">C20</text>
<text x="68.1" y="185.3">JTAG_TDO</text>
<text x="68.3" y="183.5">JTAG_TMS</text>
<text x="68.9" y="181.7">JTAG_TDI</text>
<text x="85.4" y="181">R32</text>
<text x="85.4" y="182.8">R33</text>
<text x="85.4" y="184.6">R34</text>
<text x="92.5" y="181">10K</text>
<text x="92.5" y="182.8">10K</text>
<text x="92.5" y="184.6">10K</text>
<text x="67.4" y="187">JTAG_nRST</text>
<text x="68.3" y="190.6">JTAG_TCK</text>
<text x="85.4" y="189.9">R36</text>
<text x="85.4" y="186.3">R35</text>
<text x="92.5" y="189.9">10K</text>
<text x="92.5" y="186.3">10K</text>
<text x="200.4" y="196.8">Drawing</text>
<text x="207.9" y="196.8">Design</text>
<text x="215.2" y="196.8">Check</text>
<text x="221.4" y="196.8">Approval</text>
<text x="228.2" y="195.1">Title</text>
<text x="235.3" y="196.8">CORTEX-M4</text>
<text x="228.2" y="200.4">Size</text>
<text x="229.9" y="202.2">A3</text>
<text x="235.3" y="200.4">Document Number</text>
<text x="235.3" y="202.2">&lt;Doc&gt;</text>
<text x="286.8" y="200.4">Rev</text>
<text x="288.6" y="202.2">1.0</text>
<text x="228.2" y="205.7">Date:</text>
<text x="237" y="205.7">Saturday, March 12, 2016</text>
<text x="263.7" y="205.7">Sheet</text>
<text x="272.6" y="205.7">1</text>
<text x="277.9" y="205.7">of</text>
<text x="283.3" y="205.7">4</text>
</g>
<g font-size="1.3">
<text x="30.8" y="1.3">5</text>
<text x="88.9" y="1.3">4</text>
<text x="147" y="1.3">3</text>
<text x="205" y="1.3">2</text>
<text x="263.1" y="1.3">1</text>
<text x=".5" y="28.4">D</text>
<text x="292.6" y="28.4">D</text>
<text x=".5" y="79.5">C</text>
<text x="292.6" y="79.5">C</text>
<text x=".5" y="130.6">B</text>
<text x="292.6" y="130.6">B</text>
<text x=".5" y="181.7">A</text>
<text x="292.6" y="181.7">A</text>
<text x="30.8" y="207.4">5</text>
<text x="88.9" y="207.4">4</text>
<text x="147" y="207.4">3</text>
<text x="205" y="207.4">2</text>
<text x="263.1" y="207.4">1</text>
</g>
</svg>
